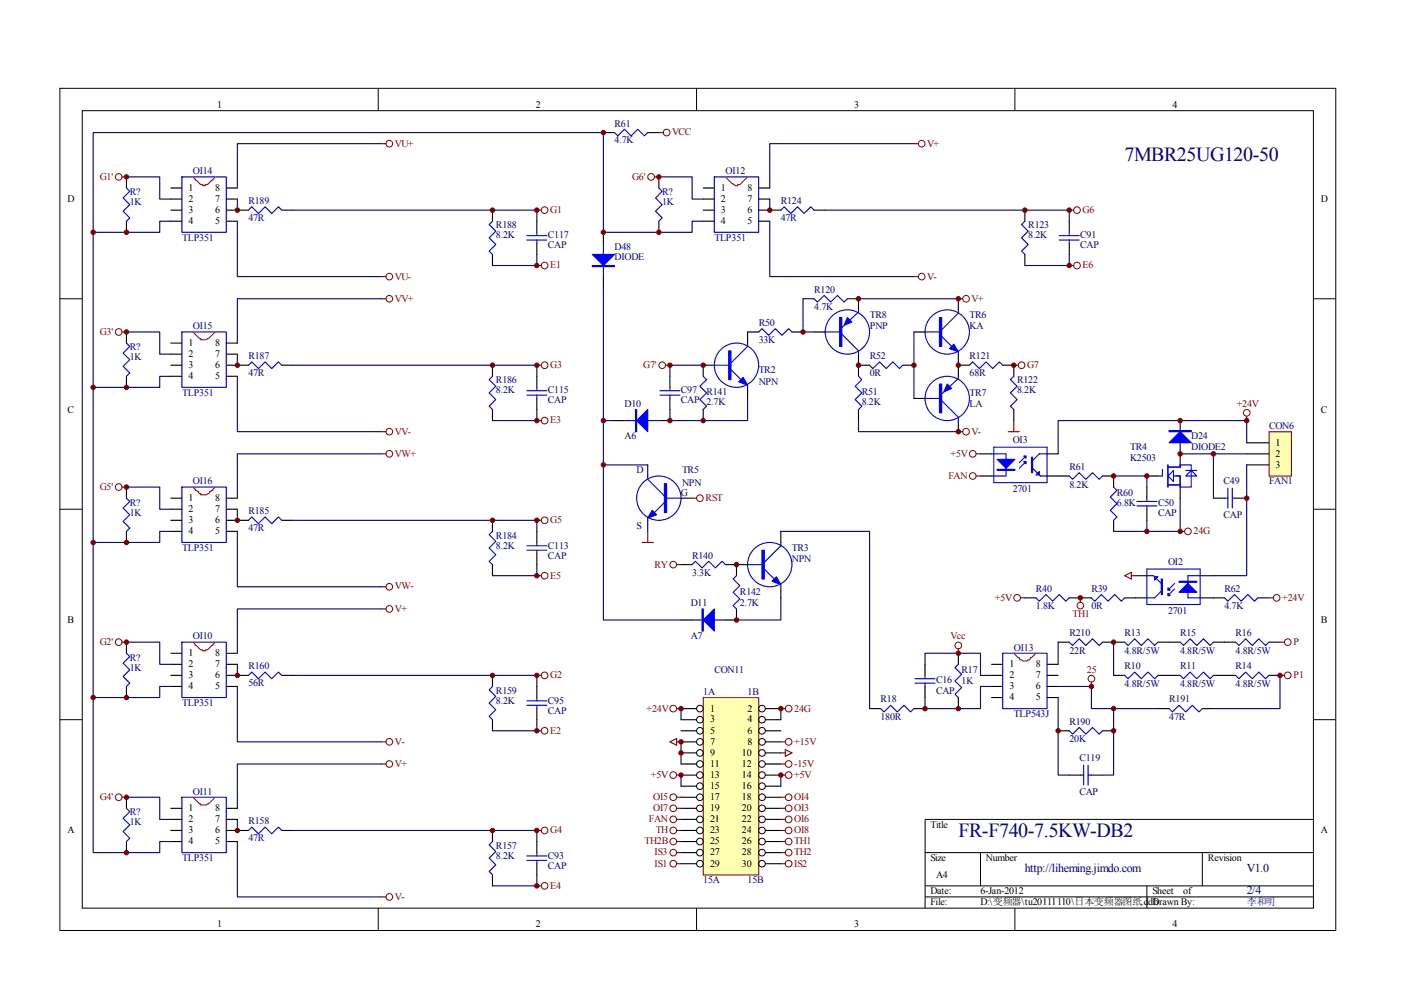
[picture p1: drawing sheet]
<svg xmlns="http://www.w3.org/2000/svg" width="297mm" height="210mm" viewBox="0 0 297 210" stroke-linecap="round" stroke-linejoin="round" font-family="sans-serif">
<g fill="none" stroke="#000" stroke-width=".21">
<path d="M12.7 18.7h270.5v178.6h-270.5zM80.2 18.7v4.7M147.7 18.7v4.7M215.2 18.7v4.7M17.4 23.5h261.1v169h-261.1zM12.7 63.3h4.7M278.4 63.3h4.7M12.7 108h4.7M278.4 108h4.7M12.7 152.6h4.7M278.4 152.6h4.7M278.4 173.7h-82.3v18.8"/>
<path d="M80.2 192.5v4.7M147.7 192.5v4.7M196.1 180.8h82.3M196.1 187.8h82.3M196.1 190.2h82.3M207.9 180.8v7M215.2 192.5v4.7M243.2 187.8v4.7M254.9 180.8v7"/>
</g>
<g fill="none" stroke="#00f" stroke-width=".23">
<path d="M26.8 39.9l.7 .7-1.4 1.4 1.4 1.4-1.4 1.4 1.4 1.4-.7 .7M38.6 37.5h9.4v11.8h-9.4zM130.3 28.1l.7 .7 1.4-1.4 1.4 1.4 1.4-1.4 1.4 1.4 .7-.7M139.7 39.9l.7 .7-1.4 1.4 1.4 1.4-1.4 1.4 1.4 1.4-.7 .7M151.4 37.5h9.5v11.8h-9.5zM52.7 44.6l.7-.7 1.4 1.4 1.4-1.4 1.4 1.4 1.4-1.4 .7 .7M104.4 46.9l-.7 .7 1.4 1.4-1.4 1.4 1.4 1.4-1.4 1.4 .7 .7M111.7 50h4.2M111.7 50.9h4.2M113.8 49.3v.7M113.8 50.9v.7M127.9 51.6v7"/>
<path d="M165.6 44.6l.7-.7 1.4 1.4 1.4-1.4 1.4 1.4 1.4-1.4 .7 .7M217.3 46.9l-.7 .7 1.4 1.4-1.4 1.4 1.4 1.4-1.4 1.4 .7 .7M224.6 50h4.2M224.6 50.9h4.2M226.7 49.3v.7M226.7 50.9v.7M26.8 72.7l.7 .7-1.4 1.5 1.4 1.4-1.4 1.4 1.4 1.4-.7 .7M38.6 70.4h9.4v11.7h-9.4zM52.7 77.4l.7-.7 1.4 1.4 1.4-1.4 1.4 1.4 1.4-1.4 .7 .7M104.4 79.8l-.7 .7 1.4 1.4-1.4 1.4 1.4 1.4-1.4 1.4 .7 .7M111.7 82.8h4.2M111.7 83.8h4.2"/>
<path d="M113.8 82.1v.7M113.8 83.8v.7M26.8 105.6l.7 .7-1.4 1.4 1.4 1.4-1.4 1.5 1.4 1.4-.7 .7M38.6 103.3h9.4v11.7h-9.4zM52.7 110.3l.7-.7 1.4 1.4 1.4-1.4 1.4 1.4 1.4-1.4 .7 .7M104.4 112.7l-.7 .7 1.4 1.4-1.4 1.4 1.4 1.4-1.4 1.4 .7 .7M111.7 115.7h4.2M111.7 116.7h4.2M113.8 115v.7M113.8 116.7v.7M146.7 119.7l.7-.7 1.5 1.4 1.4-1.4 1.4 1.4 1.4-1.4 .7 .7M158.5 119.7h3.5"/>
<path d="M165.6 115v.7l-3.6 3.5M26.8 138.5l.7 .7-1.4 1.4 1.4 1.4-1.4 1.4 1.4 1.4-.7 .7M38.6 136.2h9.4v11.7h-9.4zM146.7 131.5h7.1M156.2 122.1l-.8 .7 1.5 1.4-1.5 1.4 1.5 1.4-1.5 1.4 .8 .7M162 120.7l2.1 2.1M165.6 123.9v.5M52.7 143.2l.7-.7 1.4 1.4 1.4-1.4 1.4 1.4 1.4-1.4 .7 .7M104.4 145.5l-.7 .8 1.4 1.4-1.4 1.4 1.4 1.4-1.4 1.4 .7 .7M111.7 148.6h4.2M111.7 149.5h4.2M113.8 147.9v.7"/>
<path d="M113.8 149.5v.7M26.8 171.4l.7 .7-1.4 1.4 1.4 1.4-1.4 1.4 1.4 1.4-.7 .7M38.6 169h9.4v11.8h-9.4zM52.7 176.1l.7-.7 1.4 1.4 1.4-1.4 1.4 1.4 1.4-1.4 .7 .7M104.4 178.4l-.7 .7 1.4 1.4-1.4 1.5 1.4 1.4-1.4 1.4 .7 .7M111.7 181.5h4.2M111.7 182.4h4.2M113.8 180.8v.7M113.8 182.4v.7"/>
<circle cx="163.2" cy="119.7" r="4.7"/>
</g>
<g fill="none" stroke="#000" stroke-width=".23">
<path d="M26.8 37.5v2.4M36.2 39.9h2.4M48 39.9h2.3M127.9 28.1h2.4M137.3 28.1h2.4M139.7 37.5v2.4M149.1 39.9h2.3M160.9 39.9h2.3M26.8 46.9v2.4M36.2 42.2h2.4M36.2 44.6h2.4M36.2 46.9h2.4"/>
<path d="M48 42.2h2.3M48 44.6h4.7M48 46.9h2.3M59.7 44.6h2.4M104.4 44.6v2.3M104.4 53.9v2.4M113.8 46.9v2.4M113.8 51.6v2.3M127.9 49.3v2.3M127.9 58.6v2.4M139.7 46.9v2.4M149.1 42.2h2.3"/>
<path d="M149.1 44.6h2.3M149.1 46.9h2.3M160.9 42.2h2.3M160.9 44.6h4.7M160.9 46.9h2.3M172.6 44.6h2.4M217.3 44.6v2.3M217.3 53.9v2.4M226.7 46.9v2.4M226.7 51.6v2.3M26.8 70.4v2.3M26.8 79.8v2.3"/>
<path d="M36.2 72.7h2.4M36.2 75.1h2.4M36.2 77.4h2.4M36.2 79.8h2.4M48 72.7h2.3M48 75.1h2.3M48 77.4h4.7M48 79.8h2.3M59.7 77.4h2.4M104.4 77.4v2.4M113.8 79.8v2.3M104.4 86.8v2.4"/>
<path d="M113.8 84.5v2.3M26.8 103.3v2.3M26.8 112.7v2.3M36.2 105.6h2.4M36.2 108h2.4M36.2 110.3h2.4M36.2 112.7h2.4M48 105.6h2.3M48 108h2.3M48 110.3h4.7M48 112.7h2.3M59.7 110.3h2.4"/>
<path d="M104.4 110.3v2.4M104.4 119.7v2.4M113.8 112.7v2.3M113.8 117.4v2.3M144.4 119.7h2.3M153.8 119.7h4.7M156.2 119.7v2.4M165.6 112.7v2.3M26.8 136.2v2.3M36.2 138.5h2.4M48 138.5h2.3M144.4 131.5h2.3"/>
<path d="M156.2 129.1v2.4h-2.4M165.6 124.4v2.4M26.8 145.5v2.4M36.2 140.9h2.4M36.2 143.2h2.4M36.2 145.5h2.4M48 140.9h2.3M48 143.2h4.7M48 145.5h2.3M59.7 143.2h2.4M104.4 143.2v2.3M104.4 152.6v2.3"/>
<path d="M113.8 145.5v2.4M113.8 150.2v2.4M26.8 169v2.4M26.8 178.4v2.4M36.2 171.4h2.4M36.2 173.7h2.4M36.2 176.1h2.4M36.2 178.4h2.4M48 171.4h2.3M48 173.7h2.3M48 176.1h4.7M48 178.4h2.3"/>
<path d="M59.7 176.1h2.4M104.4 176.1v2.3M113.8 178.4v2.4M104.4 185.5v2.3M113.8 183.1v2.4"/>
</g>
<path d="M40.9 37.5l.5 .5v.2h.2l.5 .5a.74 .74 0 0 0 .9 .5v.2h.5v-.2a.74 .74 0 0 0 .9-.5l.5-.5h.3v-.2l.4-.5M153.8 37.5l1.4 1.4h.2v.3l.5 .2h.5v-.2a.74 .74 0 0 0 .9-.5l1.2-1.2M40.9 70.4l1.4 1.4h.3v.2a2.17 2.17 0 0 0 2.1-.7l.9-.9M40.9 103.3l.5 .4v.3l.7 .2 .2 .5h.3v.2a2.16 2.16 0 0 0 1.8-.5v-.2l.8-.2v-.3l.4-.4M40.9 136.2l.5 .4v.3h.2l.5 .4a.74 .74 0 0 0 .9 .5v.2h.5v-.2a.74 .74 0 0 0 .9-.5l.5-.4h.3v-.3l.4-.4M40.9 169l1.4 1.4h.3v.3a2.16 2.16 0 0 0 2.1-.7l.9-1" fill="none" stroke="#f00" stroke-width=".23"/>
<g fill="none" stroke="#000080" stroke-width=".23">
<path d="M26.8 37.5h7.1v4.7h2.3M80.9 30.5h-30.6v9.4M139.7 37.5h7v4.7h2.4M193.8 30.5h-30.6v9.4M36.2 46.9h-2.3v2.4h-14.1v131.5h14.1v-2.4h2.3M50.3 46.9v11.7h30.6M50.3 42.2v2.4M104.4 44.6h9.4v2.3M113.8 53.9v2.4h-9.4M149.1 46.9h-2.4v2.4h-18.8v-21.2h-108.1v21.2M163.2 46.9v11.7h30.6M163.2 42.2v2.4"/>
<path d="M217.3 44.6h9.4v2.3M226.7 53.9v2.4h-9.4M26.8 70.4h7.1v4.7h2.3M36.2 79.8h-2.3v2.3h-14.1M50.3 79.8v11.7h30.6M50.3 75.1v2.3M80.9 63.3h-30.6v9.4M104.4 77.4h9.4v2.4M80.9 96.2h-30.6v9.4M113.8 86.8v2.4h-9.4M127.9 89.2v42.3h16.5M26.8 103.3h7.1v4.7h2.3"/>
<path d="M36.2 112.7h-2.3v2.3h-14.1M50.3 112.7v11.7h30.6M50.3 108v2.3M104.4 110.3h9.4v2.4M113.8 119.7v2.4h-9.4M26.8 136.2h7.1v4.7h2.3M80.9 129.1h-30.6v9.4M165.6 126.8v4.7h-9.4M36.2 145.5h-2.3v2.4h-14.1M50.3 145.5v11.8h30.6M50.3 140.9v2.3M104.4 143.2h9.4v2.3"/>
<path d="M113.8 152.6v2.3h-9.4M26.8 169h7.1v4.7h2.3M50.3 178.4v11.8h30.6M50.3 173.7v2.4M80.9 162h-30.6v9.4M104.4 176.1h9.4v2.3M113.8 185.5v2.3h-9.4"/>
</g>
<g fill="none" stroke="#800000" stroke-width=".21">
<circle cx="25.2" cy="37.5" r=".71"/>
<circle cx="82.5" cy="30.5" r=".71"/>
<circle cx="138" cy="37.5" r=".71"/>
<circle cx="141.3" cy="28.1" r=".71"/>
<circle cx="195.4" cy="30.5" r=".7"/>
<circle cx="82.5" cy="58.6" r=".71"/>
<circle cx="115.5" cy="44.6" r=".71"/>
<circle cx="115.5" cy="56.3" r=".71"/>
<circle cx="195.4" cy="58.6" r=".7"/>
<circle cx="228.3" cy="44.6" r=".71"/>
<circle cx="228.3" cy="56.3" r=".71"/>
<circle cx="25.2" cy="70.4" r=".71"/>
<circle cx="82.5" cy="63.3" r=".71"/>
<circle cx="115.5" cy="77.4" r=".71"/>
<circle cx="82.5" cy="96.2" r=".71"/>
<circle cx="82.5" cy="91.5" r=".71"/>
<circle cx="115.5" cy="89.2" r=".71"/>
<circle cx="25.2" cy="103.3" r=".71"/>
<circle cx="115.5" cy="110.3" r=".71"/>
<circle cx="142.7" cy="119.7" r=".71"/>
<circle cx="25.2" cy="136.2" r=".71"/>
<circle cx="82.5" cy="129.1" r=".71"/>
<circle cx="82.5" cy="124.4" r=".71"/>
<circle cx="115.5" cy="122.1" r=".71"/>
<circle cx="82.5" cy="157.3" r=".71"/>
<circle cx="115.5" cy="143.2" r=".71"/>
<circle cx="115.5" cy="154.9" r=".71"/>
<circle cx="25.2" cy="169" r=".71"/>
<circle cx="82.5" cy="162" r=".71"/>
<circle cx="115.5" cy="176.1" r=".71"/>
<circle cx="82.5" cy="190.2" r=".71"/>
<circle cx="115.5" cy="187.8" r=".71"/>
</g>
<g fill="none" stroke="#800000" stroke-width=".23">
<path d="M25.9 37.5h.9M80.9 30.5h.9M138.7 37.5h1M139.7 28.1h.9M193.8 30.5h.9M80.9 58.6h.9M113.8 44.6h1M113.8 56.3h1M193.8 58.6h.9M226.7 44.6h.9M226.7 56.3h.9M25.9 70.4h.9"/>
<path d="M80.9 63.3h.9M113.8 77.4h1M80.9 91.5h.9M80.9 96.2h.9M113.8 89.2h1M25.9 103.3h.9M113.8 110.3h1M143.5 119.7h.9M25.9 136.2h.9M80.9 124.4h.9M80.9 129.1h.9M113.8 122.1h1"/>
<path d="M80.9 157.3h.9M113.8 143.2h1M113.8 154.9h1M25.9 169h.9M80.9 162h.9M113.8 176.1h1M80.9 190.2h.9M113.8 187.8h1"/>
</g>
<g fill="#00f" stroke="#00f" stroke-width=".23">
<path d="M125.6 53.9h4.7l-2.4 2.4z"/>
<path d="M149.1 131.5l2.3-2.4v4.7z"/>
<path d="M164.6 122.3l1 1.6-1.9-.7z"/>
<path d="M125.6 56.3h4.7v.2h-4.7z" fill-rule="evenodd"/>
<path d="M148.9 129.1h.2v4.7h-.2z" fill-rule="evenodd"/>
<path d="M161.6 116.7h.4v6.1h-.4z" fill-rule="evenodd"/>
</g>
<g fill="#800000" stroke="#800000" stroke-width=".21">
<circle cx="50.3" cy="44.6" r=".47"/>
<circle cx="26.8" cy="37.5" r=".47"/>
<circle cx="26.8" cy="49.2" r=".47"/>
<circle cx="50.3" cy="77.4" r=".47"/>
<circle cx="26.8" cy="82.1" r=".47"/>
<circle cx="50.3" cy="110.3" r=".47"/>
<circle cx="26.8" cy="115" r=".47"/>
<circle cx="50.3" cy="143.2" r=".47"/>
<circle cx="26.8" cy="147.9" r=".47"/>
<circle cx="50.3" cy="176.1" r=".47"/>
<circle cx="26.8" cy="180.8" r=".47"/>
<circle cx="19.8" cy="147.9" r=".47"/>
<circle cx="19.8" cy="115" r=".47"/>
<circle cx="19.8" cy="82.1" r=".47"/>
<circle cx="26.8" cy="136.2" r=".47"/>
<circle cx="26.8" cy="169" r=".47"/>
<circle cx="26.8" cy="70.4" r=".47"/>
<circle cx="26.8" cy="103.3" r=".47"/>
<circle cx="163.2" cy="44.6" r=".47"/>
<circle cx="139.7" cy="37.5" r=".47"/>
<circle cx="19.8" cy="49.3" r=".47"/>
<circle cx="139.7" cy="49.3" r=".47"/>
<circle cx="127.9" cy="28.1" r=".47"/>
<circle cx="127.9" cy="49.3" r=".47"/>
<circle cx="113.8" cy="44.6" r=".47"/>
<circle cx="113.8" cy="56.3" r=".47"/>
<circle cx="113.8" cy="77.4" r=".47"/>
<circle cx="113.8" cy="89.2" r=".47"/>
<circle cx="113.8" cy="110.3" r=".47"/>
<circle cx="113.8" cy="122.1" r=".47"/>
<circle cx="113.8" cy="143.2" r=".47"/>
<circle cx="113.8" cy="154.9" r=".47"/>
<circle cx="113.8" cy="176.1" r=".47"/>
<circle cx="113.8" cy="187.8" r=".47"/>
<circle cx="226.7" cy="44.6" r=".47"/>
<circle cx="226.7" cy="56.3" r=".47"/>
</g>
<path d="M149.2 148h11.7v37.5h-11.7z" fill="#ffffb0"/>
<g fill="none" stroke="#800000" stroke-width=".21">
<path d="M149.1 147.9h11.8v37.6h-11.8z"/>
<circle cx="142.7" cy="150.2" r=".71"/>
<circle cx="167.2" cy="157.3" r=".71"/>
<circle cx="167.2" cy="150.2" r=".71"/>
<circle cx="142.7" cy="173.7" r=".71"/>
<circle cx="142.7" cy="176.1" r=".71"/>
<circle cx="142.7" cy="164.3" r=".71"/>
<circle cx="142.7" cy="171.4" r=".71"/>
<circle cx="142.7" cy="169" r=".71"/>
<circle cx="142.7" cy="178.4" r=".71"/>
<circle cx="167.2" cy="173.7" r=".71"/>
<circle cx="167.2" cy="176.1" r=".71"/>
<circle cx="167.2" cy="162" r=".71"/>
<circle cx="167.2" cy="164.3" r=".71"/>
<circle cx="167.2" cy="171.4" r=".71"/>
<circle cx="167.2" cy="178.4" r=".71"/>
<circle cx="167.2" cy="169" r=".71"/>
<circle cx="142.7" cy="180.8" r=".71"/>
<circle cx="142.7" cy="183.1" r=".71"/>
<circle cx="167.2" cy="180.8" r=".71"/>
<circle cx="167.2" cy="183.1" r=".71"/>
</g>
<g fill="none" stroke="#000" stroke-width=".21">
<circle cx="148.4" cy="157.3" r=".71"/>
<circle cx="148.4" cy="159.6" r=".71"/>
<circle cx="148.4" cy="152.6" r=".7"/>
<circle cx="148.4" cy="154.9" r=".7"/>
<circle cx="148.4" cy="150.2" r=".7"/>
<circle cx="161.6" cy="157.3" r=".71"/>
<circle cx="161.6" cy="159.6" r=".71"/>
<circle cx="161.6" cy="152.6" r=".71"/>
<circle cx="161.6" cy="154.9" r=".71"/>
<circle cx="161.6" cy="150.2" r=".71"/>
<circle cx="148.4" cy="173.7" r=".71"/>
<circle cx="148.4" cy="176.1" r=".71"/>
<circle cx="148.4" cy="162" r=".7"/>
<circle cx="148.4" cy="164.3" r=".7"/>
<circle cx="148.4" cy="171.4" r=".7"/>
<circle cx="148.4" cy="178.4" r=".7"/>
<circle cx="148.4" cy="169" r=".7"/>
<circle cx="148.4" cy="166.7" r=".7"/>
<circle cx="161.6" cy="173.7" r=".71"/>
<circle cx="161.6" cy="176.1" r=".71"/>
<circle cx="161.6" cy="162" r=".71"/>
<circle cx="161.6" cy="164.3" r=".71"/>
<circle cx="161.6" cy="171.4" r=".71"/>
<circle cx="161.6" cy="178.4" r=".71"/>
<circle cx="161.6" cy="169" r=".71"/>
<circle cx="161.6" cy="166.7" r=".71"/>
<circle cx="148.4" cy="180.8" r=".7"/>
<circle cx="148.4" cy="183.1" r=".7"/>
<circle cx="161.6" cy="180.8" r=".71"/>
<circle cx="161.6" cy="183.1" r=".71"/>
</g>
<g fill="none" stroke="#000" stroke-width=".23">
<path d="M144.4 150.2h3.3M144.4 152.6h3.3M144.4 154.9h3.3M144.4 157.3h3.3M144.4 159.6h3.3M162.3 150.2h3.3M162.3 152.6h3.3M162.3 154.9h3.3M162.3 157.3h3.3M162.3 159.6h3.3M144.4 162h3.3M144.4 164.3h3.3"/>
<path d="M144.4 166.7h3.3M144.4 169h3.3M144.4 171.4h3.3M144.4 173.7h3.3M144.4 176.1h3.3M144.4 178.4h3.3M162.3 162h3.3M162.3 164.3h3.3M162.3 166.7h3.3M162.3 169h3.3M162.3 171.4h3.3M162.3 173.7h3.3"/>
<path d="M162.3 176.1h3.3M162.3 178.4h3.3M144.4 180.8h3.3M144.4 183.1h3.3M162.3 180.8h3.3M162.3 183.1h3.3"/>
</g>
<g fill="none" stroke="#800000" stroke-width=".23">
<path d="M142 157.3l1.5-.7v1.4zM143.5 150.2h.9M143.5 157.3h.9M165.6 150.2h.9M165.6 157.3h.9M165.6 159.6h.9M166.5 158.9l1.4 .7-1.4 .7zM143.5 164.3h.9M143.5 169h.9M143.5 171.4h.9M143.5 173.7h.9M143.5 176.1h.9"/>
<path d="M143.5 178.4h.9M165.6 162h.9M165.6 164.3h.9M165.6 169h.9M165.6 171.4h.9M165.6 173.7h.9M165.6 176.1h.9M165.6 178.4h.9M143.5 180.8h.9M143.5 183.1h.9M165.6 180.8h.9M165.6 183.1h.9"/>
</g>
<path d="M144.4 150.2v2.4M144.4 157.3v4.7M165.6 150.2v2.4M144.4 164.3v2.4M165.6 164.3v2.4" fill="none" stroke="#000080" stroke-width=".23"/>
<g fill="#800000" stroke="#800000" stroke-width=".21">
<circle cx="144.4" cy="150.2" r=".47"/>
<circle cx="165.6" cy="150.2" r=".47"/>
<circle cx="144.4" cy="157.3" r=".47"/>
<circle cx="144.4" cy="159.6" r=".47"/>
<circle cx="144.4" cy="164.3" r=".47"/>
<circle cx="165.6" cy="164.3" r=".47"/>
</g>
<path d="M269.2 91.6h4.6v9.3h-4.6z" fill="#ffffb0"/>
<g fill="none" stroke="#800000" stroke-width=".21">
<path d="M269.1 91.5h4.7v9.4h-4.7z"/>
<circle cx="140.4" cy="77.4" r=".7"/>
<circle cx="204.8" cy="63.3" r=".71"/>
<circle cx="216.6" cy="77.4" r=".71"/>
<circle cx="204.8" cy="91.5" r=".71"/>
<circle cx="206.2" cy="96.2" r=".71"/>
<circle cx="264.3" cy="87.5" r=".7"/>
<circle cx="148.4" cy="105.6" r=".7"/>
<circle cx="206.2" cy="100.9" r=".71"/>
<circle cx="251.9" cy="112.7" r=".71"/>
<circle cx="203.2" cy="136.9" r=".71"/>
<circle cx="215.6" cy="126.8" r=".71"/>
<circle cx="229" cy="128.4" r=".7"/>
<circle cx="270.7" cy="126.8" r=".71"/>
<circle cx="273" cy="136.2" r=".71"/>
<circle cx="231.4" cy="143.9" r=".71"/>
<circle cx="273" cy="143.2" r=".71"/>
</g>
<g fill="none" stroke="#000" stroke-width=".23">
<path d="M142 79.8v2.3M151.4 77.4h-2.3v2.4M160.9 70.4h-2.4v2.3M167.9 70.4h2.4M170.3 63.3h2.3M172.6 70.4h2.4M179.7 63.3h2.3v2.4M182 77.4h2.4M182 75.1v4.7M191.4 77.4h2.4M193.8 70.4h2.3M203.2 63.3v2.4"/>
<path d="M203.2 75.1v4.7M203.2 77.4h2.3M212.6 77.4h2.3v2.4M130.3 89.2h2.3M137.3 98.6v2.3M139.7 89.2h2.3M142 84.5v2.3M149.1 86.8v2.4M158.5 82.1v2.4M182 86.8v2.4M193.8 84.5h2.3M203.2 89.2v2.3"/>
<path d="M207.9 96.2h2.3M214.9 86.8v2.4M222 96.2h2.3M250.2 89.2v2.3M250.2 93.9v4.7M264.3 93.9h4.7M264.3 96.2h4.7M264.3 98.6h4.7M137.3 110.3v2.4M144.4 105.6h2.3M207.9 100.9h2.3M222 100.9h4.7"/>
<path d="M233.8 100.9h2.3v2.4M236.1 110.3v2.4M243.2 100.9h2.3M243.2 103.3v2.3M243.2 108v2.3M250.2 103.3v2.3M257.3 105.6h2.3M262 105.6h2.3M203.2 138.5v2.4M217.3 126.8h2.3M224.3 136.2h2.4M226.7 126.8h4.7"/>
<path d="M233.8 136.2h4.7M238.5 126.8h4.7M240.8 122.1h2.4M245.5 136.2h4.7M254.9 126.8h4.7M254.9 122.1h2.4M257.3 136.2h4.7M266.7 126.8h2.3M269 136.2h2.4M184.4 150.2h2.3M193.8 150.2h2.3M196.1 140.9v2.3"/>
<path d="M196.1 145.5v2.4M203.2 147.9v2.3M210.2 140.9h2.4M210.2 143.2h2.4M210.2 145.5h2.4M210.2 147.9h2.4M222 140.9h2.3M222 143.2h2.3M222 145.5h2.3M222 147.9h2.3M224.3 154.9h2.4M233.8 154.9h2.3"/>
<path d="M236.1 143.2h2.4M245.5 143.2h4.7M245.5 150.2h2.4M254.9 150.2h2.4M257.3 143.2h4.7M269 143.2h2.4M226.7 164.3h2.3M231.4 164.3h2.4"/>
</g>
<g fill="none" stroke="#00f" stroke-width=".23">
<path d="M149.1 79.8l.7 .7-1.4 1.4 1.4 1.4-1.4 1.4 1.4 1.4-.7 .7M151.4 77.4h3.6M155 78.4l2.1 2.1M158.5 72.7v.7l-3.5 3.6M160.9 70.4l.7-.7 1.4 1.4 1.4-1.4 1.4 1.4 1.4-1.4 .7 .7M172.6 63.3l.7 .7 1.4-1.4 1.4 1.4 1.5-1.4 1.4 1.4 .7-.7M174.7 70.4h3.3M178.5 70.9l3.5 3.5v.7M182 65.7v.5l-3.5 3.3M182 79.8l.7 .7-1.4 1.4 1.4 1.4-1.4 1.4 1.4 1.4-.7 .7M184.4 77.4l.7 .7 1.4-1.4 1.4 1.4 1.4-1.4 1.4 1.4 .7-.7M196.1 70.4h3.6"/>
<path d="M199.7 71.3l2.1 2.1M203.2 65.7v.7l-3.5 3.5M203.2 79.8v.5l-3.5 3.2M203.2 74.6v.5M205.5 77.4l.7-.7 1.5 1.4 1.4-1.4 1.4 1.4 1.4-1.4 .7 .7M214.9 79.8l-.7 .7 1.4 1.4-1.4 1.4 1.4 1.4-1.4 1.4 .7 .7M132.6 89.2h7.1M139.9 82.8h4.3M139.9 83.8h4.3M142 82.1v.7M142 83.8v.7M158.5 81.7v.4"/>
<path d="M195.9 84.5h3.3M199.7 85l3.5 3.5v.7M210.2 96.2h3.1v4.7h-3.1M210.7 94.8h11.3v7.5h-11.3zM217.5 97.9l-1.4 1.4M217.5 96.7l-1.4 1.4M218.9 99.3l1.7 1.6h1.4M222 96.2h-1.6l-1.5 1.4M246.5 99.5v1.4h-1M247.6 99h2.6v-.4h2.4v4.7h-2.4v-2.4h-1.4M247.6 98.6v4.7M251.4 99.7h2.3"/>
<path d="M137.3 100.9v.7l3.6 3.5M137.3 109.8v.5M140.9 105.6h3.5M140.9 106.6l-2.2 2.1M226.7 100.9l.7 .7 1.4-1.4 1.4 1.4 1.4-1.4 1.4 1.4 .8-.7M236.1 103.3l.7 .7-1.4 1.4 1.4 1.4-1.4 1.4 1.4 1.4-.7 .7M241 106.3h4.3M241 107.3h4.3M243.2 105.6v.7M243.2 107.3v.7M247.6 102.8h2.6M247.6 100.9l1.2-1.2v2.4z"/>
<path d="M251.4 100.9l1.2-1.2 1.1 1.2zM259.6 105.6h.7M260.3 103.5v4.2M261.3 105.6h.7M261.3 103.5v4.2M212.6 138.5h9.4v11.7h-9.4zM219.6 126.8l.8 .7 1.4-1.4 1.4 1.4 1.4-1.4 1.4 1.4 .7-.7M226.7 136.2l.7 .7 1.4-1.5 1.4 1.5 1.4-1.5 1.4 1.5 .8-.7M231.4 126.8l.7 .7 1.4-1.4 1.4 1.4 1.4-1.4 1.4 1.4 .8-.7M238.5 136.2l.7 .7 1.4-1.5 1.4 1.5 1.4-1.5 1.4 1.5 .7-.7M243.2 120.7h11.2v7.5h-11.2zM243.2 122.1h1.4l1.6 1.6"/>
<path d="M246.2 125.3l-1.4 1.5h-1.6M249 123.7l-1.4 1.4M249 124.9l-1.4 1.4M250.2 136.2l.7 .7 1.4-1.5 1.4 1.5 1.5-1.5 1.4 1.5 .7-.7M254.9 122.1h-3v4.7h3M259.6 126.8l.7 .7 1.4-1.4 1.4 1.4 1.5-1.4 1.4 1.4 .7-.7M262 136.2l.7 .7 1.4-1.5 1.4 1.5 1.4-1.5 1.4 1.5 .7-.7M186.7 150.2l.7 .7 1.4-1.4 1.4 1.4 1.5-1.4 1.4 1.4 .7-.7M194 143.9h4.2M194 144.8h4.2M196.1 143.2v.7M196.1 144.8v.7"/>
<path d="M203.2 140.9l-.7 .7 1.4 1.4-1.4 1.4 1.4 1.4-1.4 1.4 .7 .7M226.7 154.9l.7 .7 1.4-1.4 1.4 1.4 1.4-1.4 1.4 1.4 .8-.7M238.5 143.2l.7 .7 1.4-1.4 1.4 1.4 1.4-1.4 1.4 1.4 .7-.7M247.9 150.2l.7 .7 1.4-1.4 1.4 1.4 1.4-1.4 1.4 1.4 .7-.7M250.2 143.2l.7 .7 1.4-1.4 1.4 1.4 1.5-1.4 1.4 1.4 .7-.7M262 143.2l.7 .7 1.4-1.4 1.4 1.4 1.4-1.4 1.4 1.4 .7-.7M229 164.3h.8M229.8 162.2v4.3M230.7 164.3h.7M230.7 162.2v4.3"/>
<circle cx="156.2" cy="77.4" r="4.7"/>
<circle cx="179.7" cy="70.4" r="4.7"/>
<circle cx="200.8" cy="70.4" r="4.7"/>
<circle cx="200.8" cy="84.5" r="4.7"/>
<circle cx="139.7" cy="105.6" r="4.7"/>
</g>
<g fill="#00f" stroke="#00f" stroke-width=".23">
<path d="M211.4 97.4h3.8l-1.9 1.9z"/>
<path d="M217.1 96.7h.4v.5z"/>
<path d="M217.1 97.9h.4v.4z"/>
<path d="M219.6 100.7l.8-.7v.7z"/>
<path d="M247.9 93.9l2.3-2.4 2.4 2.4z"/>
<path d="M250 125.6l1.9-1.9 1.8 1.9z"/>
<path d="M247.6 125.8l.5 .5h-.5z"/>
<path d="M247.6 124.6l.5 .5h-.5z"/>
<path d="M244.8 122.3h.7l-.7 .7z"/>
<path d="M202.2 73l1 1.6-1.9-.7z"/>
<path d="M200.8 81.4l1 1-1.7 .7z"/>
<path d="M156.6 81l1-1 .9 1.7z"/>
<path d="M179.7 67.3l.9 1-1.6 .7z"/>
<path d="M135 89.2l2.3-2.4v4.7z"/>
<path d="M138.3 108.2l.9 .9-1.9 .7z"/>
<path d="M211.4 99.5h3.8v.2h-3.8z" fill-rule="evenodd"/>
<path d="M218.7 96.9h.2v3.3h-.2z" fill-rule="evenodd"/>
<path d="M247.9 91.3h4.7v.2h-4.7z" fill-rule="evenodd"/>
<path d="M250 123.2h3.7v.3h-3.7z" fill-rule="evenodd"/>
<path d="M246.2 122.8h.3v3.3h-.3z" fill-rule="evenodd"/>
<path d="M199.2 67.3h.5v6.1h-.5z" fill-rule="evenodd"/>
<path d="M199.2 81.4h.5v6.1h-.5z" fill-rule="evenodd"/>
<path d="M154.5 74.4h.5v6.1h-.5z" fill-rule="evenodd"/>
<path d="M178 67.3h.5v6.1h-.5z" fill-rule="evenodd"/>
<path d="M134.7 86.8h.3v4.7h-.3z" fill-rule="evenodd"/>
<path d="M140.9 102.6h.4v6.1h-.4z" fill-rule="evenodd"/>
</g>
<g fill="none" stroke="#800000" stroke-width=".23">
<path d="M141.1 77.4h.9M203.2 63.3h.9M214.9 77.4h1M203.2 91.5h.9M206.9 96.2h1M213.8 91.5h2.3M214.9 89.2v2.3M264.3 88.2v1M136.2 115h2.3M137.3 112.7v2.3M146.7 105.6h1M206.9 100.9h1"/>
<path d="M250.2 112.7h1M203.2 137.6v.9M216.3 126.8h1M229 126.8v.9M238.5 122.1l1.4-.7v1.4zM239.9 122.1h.9M269 126.8h1M271.4 136.2h.9M231.4 144.6v.9M271.4 143.2h.9"/>
</g>
<g fill="none" stroke="#000080" stroke-width=".23">
<path d="M62.1 44.6h42.3M175 44.6h42.3M62.1 77.4h42.3M127.9 61v28.2h2.4M149.1 77.4h-7.1v2.4M170.3 63.3v7.1h2.3M182 63.3h21.2M193.8 70.4v14.1M127.9 98.6h9.4M158.5 84.5v4.7h-16.5v-2.4M182 89.2v2.3h21.2M250.2 96.2h14.1"/>
<path d="M257.3 96.2v9.4M264.3 93.9v-4.7h-40v7M264.3 98.6v23.5h-7M62.1 110.3h42.3M165.6 112.7h18.8v37.5M236.1 100.9h7.1v2.4M243.2 110.3v2.4M250.2 105.6v7.1h-14.1M224.3 136.2v4.7M236.1 136.2v7M62.1 143.2h42.3M196.1 140.9v-2.4h11.8v4.7h2.3"/>
<path d="M210.2 145.5h-2.3v4.7h-11.8v-2.3M224.3 145.5h7.1v4.7h14.1M224.3 147.9v16.4h2.4M236.1 150.2v14.1h-2.3M271.4 143.2v7h-14.1M62.1 176.1h42.3"/>
</g>
<g fill="#800000" stroke="#800000" stroke-width=".21">
<circle cx="104.4" cy="44.6" r=".47"/>
<circle cx="104.4" cy="143.2" r=".47"/>
<circle cx="104.4" cy="176.1" r=".47"/>
<circle cx="104.4" cy="110.3" r=".47"/>
<circle cx="104.4" cy="77.4" r=".47"/>
<circle cx="217.3" cy="44.6" r=".47"/>
<circle cx="243.2" cy="100.9" r=".47"/>
<circle cx="250.2" cy="96.2" r=".47"/>
<circle cx="250.2" cy="89.2" r=".47"/>
<circle cx="236.1" cy="100.9" r=".47"/>
<circle cx="250.2" cy="112.7" r=".47"/>
<circle cx="264.3" cy="89.2" r=".47"/>
<circle cx="243.2" cy="112.7" r=".47"/>
<circle cx="264.3" cy="105.6" r=".47"/>
<circle cx="257.3" cy="96.2" r=".47"/>
<circle cx="203.2" cy="63.3" r=".47"/>
<circle cx="203.2" cy="77.4" r=".47"/>
<circle cx="203.2" cy="91.5" r=".47"/>
<circle cx="149.1" cy="77.4" r=".47"/>
<circle cx="182" cy="63.3" r=".47"/>
<circle cx="182" cy="77.4" r=".47"/>
<circle cx="193.8" cy="77.4" r=".47"/>
<circle cx="170.3" cy="70.4" r=".47"/>
<circle cx="149.1" cy="89.2" r=".47"/>
<circle cx="142" cy="77.4" r=".47"/>
<circle cx="142" cy="89.2" r=".47"/>
<circle cx="156.1" cy="131.5" r=".47"/>
<circle cx="156.1" cy="119.7" r=".47"/>
<circle cx="127.9" cy="89.2" r=".47"/>
<circle cx="203.2" cy="138.5" r=".47"/>
<circle cx="203.2" cy="150.2" r=".47"/>
<circle cx="196.1" cy="150.2" r=".47"/>
<circle cx="236.1" cy="136.2" r=".47"/>
<circle cx="231.4" cy="145.5" r=".47"/>
<circle cx="271.4" cy="143.2" r=".47"/>
<circle cx="224.3" cy="154.9" r=".47"/>
<circle cx="236.1" cy="150.2" r=".47"/>
<circle cx="236.1" cy="154.9" r=".47"/>
<circle cx="127.9" cy="98.6" r=".47"/>
<circle cx="229.1" cy="126.8" r=".47"/>
<circle cx="214.9" cy="77.4" r=".47"/>
</g>
<path d="M214.9 138.5l1 .9h.2v.3a1.71 1.71 0 0 0 2.4 0v-.3h.2l.9-.9" fill="none" stroke="#f00" stroke-width=".23"/>
<g font-size="4.2" fill="#000080">
<text x="238.4" y="34.1">7MBR25UG120-50</text>
<text x="203.2" y="177.4">FR-F740-7.5KW-DB2</text>
</g>
<g font-size="2.5" fill="#000080">
<text x="217.3" y="184.8">http://liheming.jimdo.com</text>
<text x="264.3" y="184.8">V1.0</text>
<text x="264.3" y="189.6">2/4</text>
</g>
<g font-size="2.1">
<text x="46.1" y="22.9">1</text>
<text x="113.6" y="22.9">2</text>
<text x="181.1" y="22.9">3</text>
<text x="248.6" y="22.9">4</text>
<text x="40" y="40.5">1</text>
<text x="45.6" y="40.5">8</text>
<text x="152.8" y="40.5">1</text>
<text x="158.5" y="40.5">8</text>
<text x="14.3" y="42.8">D</text>
<text x="40" y="42.8">2</text>
<text x="40" y="45.1">3</text>
<text x="40" y="47.5">4</text>
<text x="45.6" y="47.5">5</text>
<text x="45.6" y="45.1">6</text>
<text x="45.6" y="42.8">7</text>
<text x="152.8" y="42.8">2</text>
<text x="152.8" y="45.1">3</text>
<text x="152.8" y="47.5">4</text>
<text x="158.5" y="47.5">5</text>
<text x="158.5" y="45.1">6</text>
<text x="158.5" y="42.8">7</text>
<text x="280.1" y="42.8">D</text>
<text x="40" y="73.3">1</text>
<text x="40" y="75.7">2</text>
<text x="45.6" y="75.7">7</text>
<text x="45.6" y="73.3">8</text>
<text x="40" y="78.1">3</text>
<text x="40" y="80.4">4</text>
<text x="45.6" y="80.4">5</text>
<text x="45.6" y="78.1">6</text>
<text x="14.3" y="87.5">C</text>
<text x="280.1" y="87.5">C</text>
<text x="270.4" y="94.5">1</text>
<text x="270.4" y="96.9">2</text>
<text x="270.4" y="99.2">3</text>
<text x="40" y="106.2">1</text>
<text x="45.6" y="106.2">8</text>
<text x="40" y="108.6">2</text>
<text x="40" y="110.9">3</text>
<text x="40" y="113.3">4</text>
<text x="45.6" y="113.3">5</text>
<text x="45.6" y="110.9">6</text>
<text x="45.6" y="108.6">7</text>
<text x="14.3" y="132.1">B</text>
<text x="280.1" y="132.1">B</text>
<text x="40" y="139.1">1</text>
<text x="40" y="141.5">2</text>
<text x="40" y="143.8">3</text>
<text x="45.6" y="143.8">6</text>
<text x="45.6" y="141.5">7</text>
<text x="45.6" y="139.1">8</text>
<text x="214" y="141.5">1</text>
<text x="214" y="143.8">2</text>
<text x="219.6" y="143.8">7</text>
<text x="219.6" y="141.5">8</text>
<text x="40" y="146.1">4</text>
<text x="45.6" y="146.1">5</text>
<text x="214" y="146.1">3</text>
<text x="214" y="148.5">4</text>
<text x="219.6" y="148.5">5</text>
<text x="219.6" y="146.1">6</text>
<text x="150.5" y="150.9">1</text>
<text x="150.5" y="153.2">3</text>
<text x="150.5" y="155.5">5</text>
<text x="158.5" y="150.9">2</text>
<text x="158.5" y="153.2">4</text>
<text x="158.5" y="155.5">6</text>
<text x="150.5" y="157.9">7</text>
<text x="150.5" y="160.3">9</text>
<text x="157.3" y="160.3">10</text>
<text x="158.5" y="157.9">8</text>
<text x="150.5" y="162.6">11</text>
<text x="150.5" y="164.9">13</text>
<text x="150.5" y="167.3">15</text>
<text x="157.3" y="162.6">12</text>
<text x="157.3" y="164.9">14</text>
<text x="157.3" y="167.3">16</text>
<text x="40" y="172">1</text>
<text x="45.6" y="172">8</text>
<text x="150.5" y="169.6">17</text>
<text x="150.5" y="172">19</text>
<text x="157.3" y="169.6">18</text>
<text x="157.3" y="172">20</text>
<text x="14.3" y="176.7">A</text>
<text x="40" y="174.3">2</text>
<text x="40" y="176.7">3</text>
<text x="40" y="179">4</text>
<text x="45.6" y="179">5</text>
<text x="45.6" y="176.7">6</text>
<text x="45.6" y="174.3">7</text>
<text x="150.5" y="174.3">21</text>
<text x="150.5" y="176.7">23</text>
<text x="150.5" y="179">25</text>
<text x="157.3" y="174.3">22</text>
<text x="157.3" y="176.7">24</text>
<text x="157.3" y="179">26</text>
<text x="197.3" y="175.5">Title</text>
<text x="280.1" y="176.7">A</text>
<text x="150.5" y="181.4">27</text>
<text x="150.5" y="183.7">29</text>
<text x="157.3" y="181.4">28</text>
<text x="157.3" y="183.7">30</text>
<text x="197.3" y="182.6">Size</text>
<text x="209" y="182.6">Number</text>
<text x="256.1" y="182.6">Revision</text>
<text x="197.3" y="189.6">Date:</text>
<text x="197.3" y="192">File:</text>
<text x="198.5" y="186.1">A4</text>
<text x="207.9" y="189.6">6-Jan-2012</text>
<text x="207.9" y="192">D:\变频器\tu20111110\日本变频器图纸.ddb</text>
<text x="244.3" y="189.6">Sheet</text>
<text x="244.3" y="192">Drawn By:</text>
<text x="250.9" y="189.6">of</text>
<text x="46.1" y="196.6">1</text>
<text x="113.6" y="196.6">2</text>
<text x="181.1" y="196.6">3</text>
<text x="248.6" y="196.6">4</text>
</g>
<g font-size="2.1" fill="#000080">
<text x="130.3" y="26.9">R61</text>
<text x="130.3" y="30.3">4.7K</text>
<text x="27.5" y="41.4">R?</text>
<text x="40.9" y="36.9">OI14</text>
<text x="140.4" y="41.4">R?</text>
<text x="153.8" y="36.9">OI12</text>
<text x="27.5" y="43.5">1K</text>
<text x="52.7" y="43.3">R189</text>
<text x="52.7" y="46.8">47R</text>
<text x="140.4" y="43.5">1K</text>
<text x="165.5" y="43.3">R124</text>
<text x="165.5" y="46.8">47R</text>
<text x="38.6" y="51.1">TLP351</text>
<text x="105.2" y="48.4">R188</text>
<text x="105.2" y="50.6">8.2K</text>
<text x="116.2" y="50.6">C117</text>
<text x="116.2" y="52.7">CAP</text>
<text x="130.3" y="52.9">D48</text>
<text x="151.5" y="51.1">TLP351</text>
<text x="218" y="48.4">R123</text>
<text x="218" y="50.6">8.2K</text>
<text x="229" y="50.6">C91</text>
<text x="229" y="52.7">CAP</text>
<text x="130.3" y="55">DIODE</text>
<text x="172.6" y="62.1">R120</text>
<text x="172.6" y="65.6">4.7K</text>
<text x="40.9" y="69.8">OI15</text>
<text x="160.9" y="69.1">R50</text>
<text x="184.4" y="67.5">TR8</text>
<text x="184.4" y="69.8">PNP</text>
<text x="205.6" y="67.5">TR6</text>
<text x="205.6" y="69.8">KA</text>
<text x="27.5" y="74.3">R?</text>
<text x="27.5" y="76.4">1K</text>
<text x="52.7" y="76.1">R187</text>
<text x="160.9" y="72.7">33K</text>
<text x="184.4" y="76.1">R52</text>
<text x="205.6" y="76.1">R121</text>
<text x="38.6" y="83.9">TLP351</text>
<text x="52.7" y="79.7">47R</text>
<text x="105.2" y="81.3">R186</text>
<text x="105.2" y="83.4">8.2K</text>
<text x="116.2" y="83.4">C115</text>
<text x="144.4" y="83.4">C97</text>
<text x="149.8" y="83.7">R141</text>
<text x="160.9" y="79.2">TR2</text>
<text x="160.9" y="81.5">NPN</text>
<text x="182.7" y="83.7">R51</text>
<text x="184.4" y="79.7">0R</text>
<text x="205.6" y="83.9">TR7</text>
<text x="205.6" y="79.7">68R</text>
<text x="215.6" y="81.3">R122</text>
<text x="215.6" y="83.4">8.2K</text>
<text x="116.2" y="85.5">CAP</text>
<text x="132.4" y="86.3">D10</text>
<text x="144.4" y="85.5">CAP 2.7K</text>
<text x="182.7" y="85.8">8.2K</text>
<text x="205.6" y="86.3">LA</text>
<text x="132.4" y="93.1">A6</text>
<text x="214.7" y="94">OI3</text>
<text x="239.6" y="95.4">TR4</text>
<text x="252.6" y="93.1">D24</text>
<text x="252.6" y="95.4">DIODE2</text>
<text x="269.1" y="90.9">CON6</text>
<text x="135" y="100.3">D</text>
<text x="144.6" y="100.3">TR5</text>
<text x="226.7" y="99.7">R61</text>
<text x="239.6" y="97.8">K2503</text>
<text x="27.5" y="107.2">R?</text>
<text x="40.9" y="102.7">OI16</text>
<text x="144.4" y="105.1">G</text>
<text x="144.6" y="103">NPN</text>
<text x="214.7" y="104.3">2701</text>
<text x="226.7" y="103.4">8.2K</text>
<text x="236.8" y="105.1">R60</text>
<text x="236.8" y="107.4">6.8K</text>
<text x="245.5" y="107.2">C50</text>
<text x="259.4" y="102.7">C49</text>
<text x="269.1" y="102.7">FAN1</text>
<text x="27.5" y="109.3">1K</text>
<text x="52.7" y="109.1">R185</text>
<text x="52.7" y="112.5">47R</text>
<text x="135" y="112.1">S</text>
<text x="245.5" y="109.5">CAP</text>
<text x="259.4" y="109.7">CAP</text>
<text x="38.6" y="116.8">TLP351</text>
<text x="105.2" y="114.2">R184</text>
<text x="105.2" y="116.3">8.2K</text>
<text x="116.2" y="116.3">C113</text>
<text x="116.2" y="118.5">CAP</text>
<text x="146.7" y="118.5">R140</text>
<text x="167.9" y="116.8">TR3</text>
<text x="167.9" y="119.1">NPN</text>
<text x="247.6" y="119.8">OI2</text>
<text x="146.7" y="122.2">3.3K</text>
<text x="219.6" y="125.5">R40</text>
<text x="231.4" y="125.5">R39</text>
<text x="259.6" y="125.5">R62</text>
<text x="146.5" y="128.5">D11</text>
<text x="156.9" y="126.2">R142</text>
<text x="156.9" y="128.5">2.7K</text>
<text x="219.6" y="129.2">1.8K</text>
<text x="231.4" y="129.2">0R</text>
<text x="247.6" y="130.1">2701</text>
<text x="259.6" y="129.2">4.7K</text>
<text x="40.9" y="135.6">OI10</text>
<text x="146.5" y="135.6">A7</text>
<text x="215" y="137.9">OI13</text>
<text x="226.7" y="134.9">R210</text>
<text x="238.4" y="134.9">R13</text>
<text x="250.2" y="134.9">R15</text>
<text x="262" y="134.9">R16</text>
<text x="27.5" y="140.1">R?</text>
<text x="27.5" y="142.2">1K</text>
<text x="52.7" y="141.9">R160</text>
<text x="151.5" y="142.6">CON11</text>
<text x="203.9" y="142.6">R17</text>
<text x="226.7" y="138.6">22R</text>
<text x="238.4" y="138.6">4.8R/5W</text>
<text x="238.4" y="141.9">R10</text>
<text x="250.2" y="138.6">4.8R/5W</text>
<text x="250.2" y="141.9">R11</text>
<text x="262" y="138.6">4.8R/5W</text>
<text x="262" y="141.9">R14</text>
<text x="38.6" y="149.7">TLP351</text>
<text x="52.7" y="145.5">56R</text>
<text x="105.2" y="147.1">R159</text>
<text x="105.2" y="149.2">8.2K</text>
<text x="116.2" y="149.2">C95</text>
<text x="149.1" y="147.3">1A</text>
<text x="158.5" y="147.3">1B</text>
<text x="186.7" y="148.9">R18</text>
<text x="198.5" y="144.7">C16</text>
<text x="198.5" y="147.1">CAP</text>
<text x="203.9" y="145">1K</text>
<text x="238.4" y="145.7">4.8R/5W</text>
<text x="247.9" y="148.9">R191</text>
<text x="250.2" y="145.7">4.8R/5W</text>
<text x="262" y="145.7">4.8R/5W</text>
<text x="116.2" y="151.3">CAP</text>
<text x="186.7" y="152.8">180R</text>
<text x="215" y="152">TLP543J</text>
<text x="226.7" y="153.7">R190</text>
<text x="247.9" y="152.8">47R</text>
<text x="226.7" y="157.4">20K</text>
<text x="228.9" y="161.4">C119</text>
<text x="27.5" y="172.9">R?</text>
<text x="40.9" y="168.5">OI11</text>
<text x="228.9" y="168.5">CAP</text>
<text x="27.5" y="175">1K</text>
<text x="52.7" y="174.8">R158</text>
<text x="52.7" y="178.3">47R</text>
<text x="38.6" y="182.6">TLP351</text>
<text x="105.2" y="180">R157</text>
<text x="105.2" y="182">8.2K</text>
<text x="116.2" y="182">C93</text>
<text x="116.2" y="184.2">CAP</text>
<text x="149.1" y="187.3">15A</text>
<text x="158.5" y="187.3">15B</text>
<text x="264.3" y="192">李和明</text>
</g>
<g font-size="2.1" fill="#800000">
<text x="142.5" y="28.7">VCC</text>
<text x="83.7" y="31.1">VU+</text>
<text x="196.6" y="31.1">V+</text>
<text x="21.2" y="38.1">G1'</text>
<text x="134" y="38.1">G6'</text>
<text x="116.7" y="45.1">G1</text>
<text x="229.5" y="45.1">G6</text>
<text x="83.7" y="59.3">VU-</text>
<text x="116.7" y="56.9">E1</text>
<text x="196.6" y="59.3">V-</text>
<text x="229.5" y="56.9">E6</text>
<text x="83.7" y="63.9">VV+</text>
<text x="206" y="63.9">V+</text>
<text x="21.2" y="71">G3'</text>
<text x="116.7" y="78.1">G3</text>
<text x="136.4" y="78.1">G7'</text>
<text x="217.8" y="78.1">G7</text>
<text x="116.7" y="89.8">E3</text>
<text x="262.2" y="86.3">+24V</text>
<text x="83.7" y="92.1">VV-</text>
<text x="206" y="92.1">V-</text>
<text x="83.7" y="96.9">VW+</text>
<text x="201.1" y="101.5">FAN</text>
<text x="201.5" y="96.9">+5V</text>
<text x="21.2" y="103.9">G5'</text>
<text x="149.6" y="106.2">RST</text>
<text x="116.7" y="110.9">G5</text>
<text x="253.1" y="113.3">24G</text>
<text x="83.7" y="125">VW-</text>
<text x="116.7" y="122.7">E5</text>
<text x="138.8" y="120.3">RY</text>
<text x="83.7" y="129.7">V+</text>
<text x="210.9" y="127.4">+5V</text>
<text x="227.4" y="130.9">TH1</text>
<text x="271.9" y="127.4">+24V</text>
<text x="21.2" y="136.8">G2'</text>
<text x="201.5" y="135.6">Vcc</text>
<text x="274.2" y="136.8">P</text>
<text x="116.7" y="143.8">G2</text>
<text x="230.5" y="142.6">25</text>
<text x="274.2" y="143.8">P1</text>
<text x="116.7" y="155.5">E2</text>
<text x="137.1" y="150.9">+24V</text>
<text x="168.4" y="150.9">24G</text>
<text x="83.7" y="157.9">V-</text>
<text x="168.4" y="157.9">+15V</text>
<text x="83.7" y="162.6">V+</text>
<text x="138" y="164.9">+5V</text>
<text x="168.4" y="162.6">-15V</text>
<text x="168.4" y="164.9">+5V</text>
<text x="21.2" y="169.6">G4'</text>
<text x="138.5" y="169.6">OI5</text>
<text x="138.5" y="172">OI7</text>
<text x="168.4" y="169.6">OI4</text>
<text x="168.4" y="172">OI3</text>
<text x="116.7" y="176.7">G4</text>
<text x="136.7" y="179">TH2B</text>
<text x="137.6" y="174.3">FAN</text>
<text x="139" y="176.7">TH</text>
<text x="168.4" y="174.3">OI6</text>
<text x="168.4" y="176.7">OI8</text>
<text x="168.4" y="179">TH1</text>
<text x="138.8" y="183.7">IS1</text>
<text x="138.8" y="181.4">IS3</text>
<text x="168.4" y="181.4">TH2</text>
<text x="168.4" y="183.7">IS2</text>
<text x="83.7" y="190.8">V-</text>
<text x="116.7" y="188.4">E4</text>
</g>
</svg>
